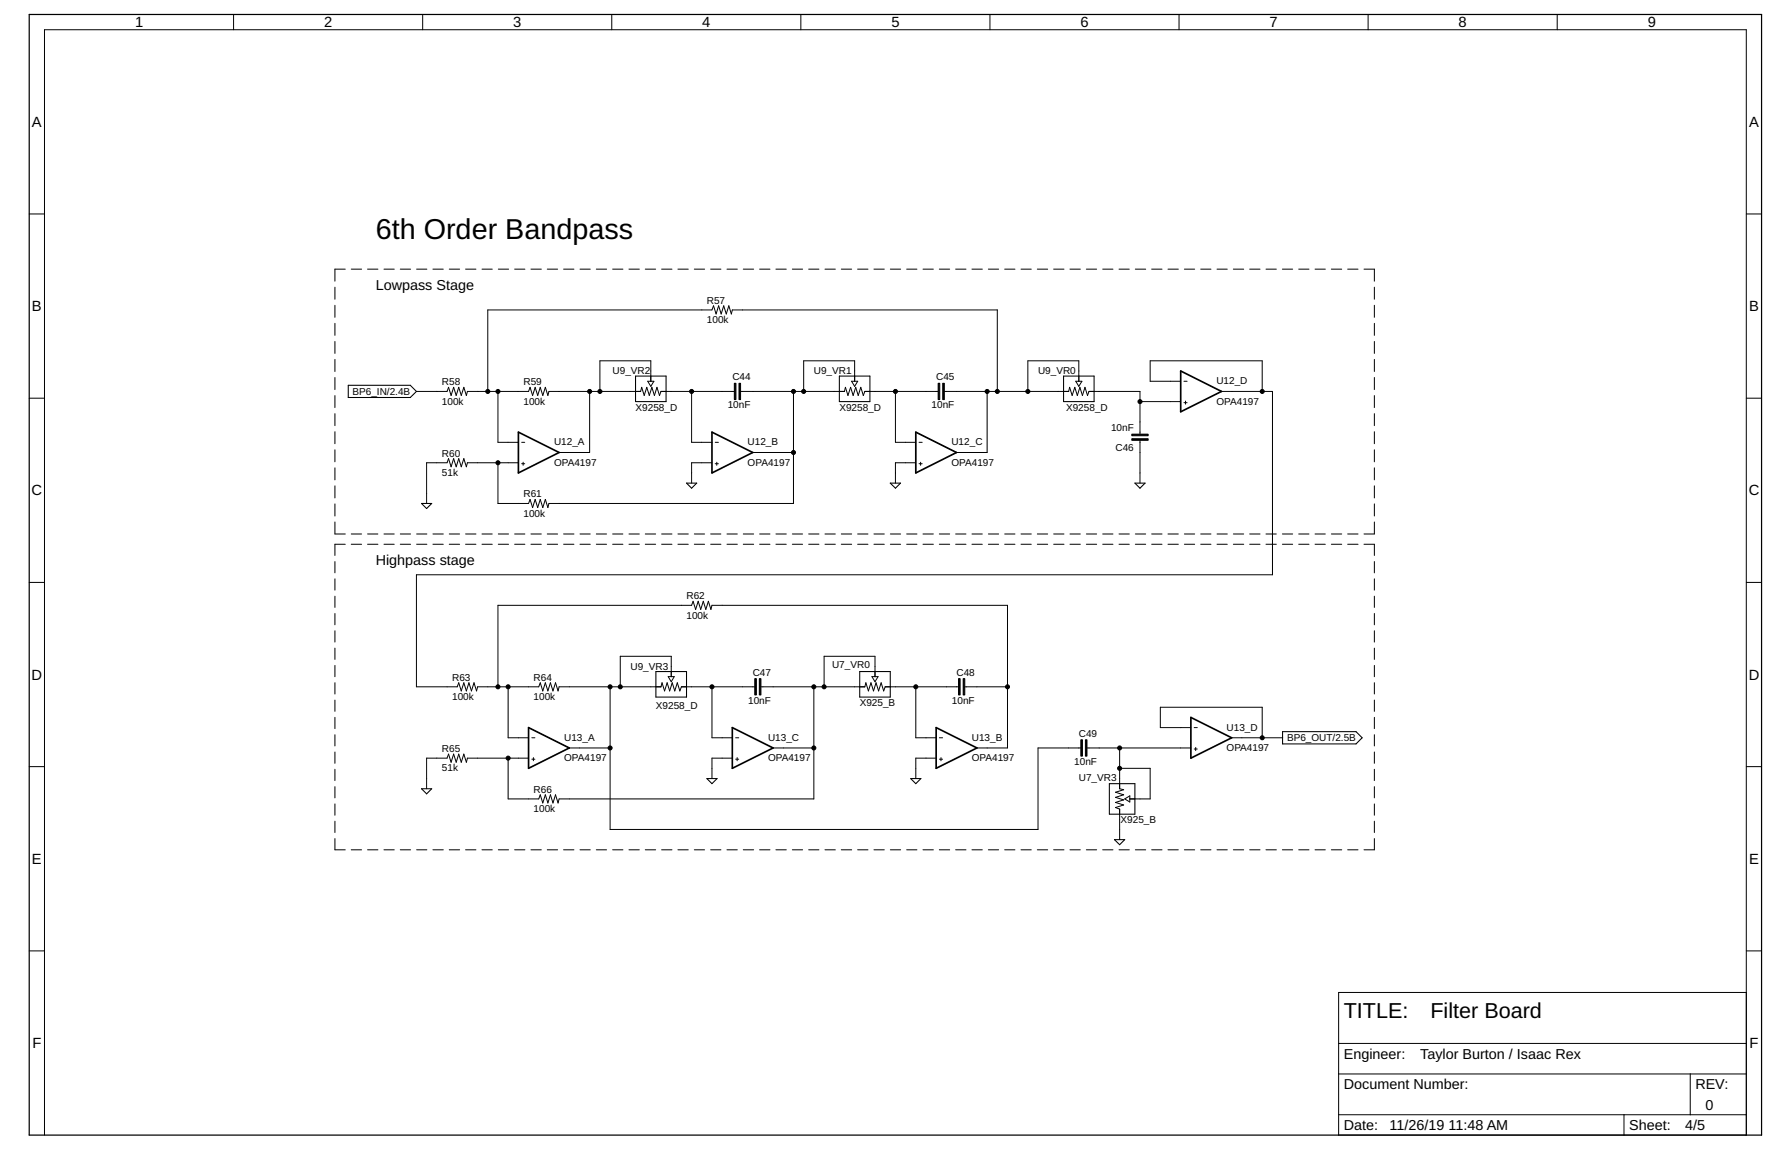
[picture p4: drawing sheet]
<svg xmlns="http://www.w3.org/2000/svg" width="432mm" height="279mm" viewBox="0 0 432 279" stroke-linecap="round" stroke-linejoin="round" font-family="sans-serif">
<g fill="none" stroke="#000" stroke-width=".24">
<path d="M56.3 3.5v3.7M102 3.5v3.7M147.6 3.5v3.7M193.2 3.5v3.7M238.8 3.5v3.7M284.4 3.5v3.7M330 3.5v3.7M375.6 3.5v3.7M7 51.6h3.7M421.3 51.6h3.6M80.8 69.3v2.9M80.8 73.7v2.9"/>
<path d="M80.8 78v2.9M83.3 64.9h-2.5v2.9M84.7 64.9h2.5M88.7 64.9h2.5M92.6 64.9h2.5M96.6 64.9h2.4M100.5 64.9h2.5M104.4 64.9h2.5M108.4 64.9h2.5M112.3 64.9h2.5M116.3 64.9h2.4M120.2 64.9h2.5"/>
<path d="M124.1 64.9h2.5M128.1 64.9h2.5M132 64.9h2.5M136 64.9h2.5M139.9 64.9h2.5M143.8 64.9h2.5M147.8 64.9h2.5M151.7 64.9h2.5M155.7 64.9h2.5M159.6 64.9h2.5M163.5 64.9h2.5M167.5 64.9h2.5"/>
<path d="M171.4 64.9h2.5M175.4 64.9h2.5M179.3 64.9h2.5M183.2 64.9h2.5M187.2 64.9h2.5M191.1 64.9h2.5M195.1 64.9h2.4M199 64.9h2.5M202.9 64.9h2.5M206.9 64.9h2.5M210.8 64.9h2.5M214.8 64.9h2.5"/>
<path d="M218.7 64.9h2.5M222.7 64.9h2.4M226.6 64.9h2.5M230.5 64.9h2.5M234.5 64.9h2.5M238.4 64.9h2.5M242.4 64.9h2.4M246.3 64.9h2.5M250.2 64.9h2.5M254.2 64.9h2.5M258.1 64.9h2.5M262.1 64.9h2.4"/>
<path d="M266 64.9h2.5M269.9 64.9h2.5M273.9 64.9h2.5M277.8 64.9h2.5M281.7 64.9h2.5M285.7 64.9h2.5M289.6 64.9h2.5M293.6 64.9h2.5M297.5 64.9h2.5M301.5 64.9h2.5M305.4 64.9h2.5M309.4 64.9h2.4"/>
<path d="M313.3 64.9h2.5M317.2 64.9h2.5M321.2 64.9h2.5M325.1 64.9h2.5M329 64.9h2.5v2.9M331.5 69.3v2.9M331.5 73.7v2.9M331.5 78v2.9M7 96.1h3.7M80.8 82.4v2.9M80.8 86.7v2.9M80.8 91.1v2.9"/>
<path d="M80.8 95.4v2.9M80.8 99.8v2.9M100.5 94.4h7.3l.4-.9 .6 1.9 .6-1.9 .6 1.9 .7-1.9 .6 1.9 .6-1.9 .6 1.9 .3-1h14.7l.4-.9 .6 1.9 .6-1.9 .6 1.9 .6-1.9 .6 1.9 .7-1.9 .6 1.9 .2-1h22.1l.3-.9 .6 1.9 .6-1.9 .6 1.9 .6-1.9 .7 1.9 .6-1.9 .6 1.9 .3-1h17.8M117.7 94.4v-19.6h54l.4-1 .6 2 .7-2 .6 2 .6-2 .6 2 .6-2 .6 2 .3-1h63.9v19.6M120.1 94.4v12.3h5M142.2 94.4v14.8h-7.3M156.3 92h1.4l-.7 1.2zM157 92v-4.9h-12.3v7.3M166.8 94.4v12.3h4.9M178.6 94.4h25.1l.2-.9 .7 1.9 .6-1.9 .6 1.9 .6-1.9 .6 1.9 .6-1.9 .7 1.9 .3-1h17.7M191.4 94.4v27.1h-59l-.2 1-.6-2-.7 2-.6-2-.6 2-.6-2-.6 2-.6-2-.4 1h-7.4v-9.8M205.4 92h1.5l-.7 1.2z"/>
<path d="M206.2 92v-4.9h-12.3v7.3M216 94.4v12.3h4.9M227.8 94.4h30l.2-.9 .6 1.9 .7-1.9 .6 1.9 .6-1.9 .6 1.9 .6-1.9 .6 1.9 .4-1h12.3v10.4M238.1 94.4v14.8h-7.4M259.5 92h1.5l-.8 1.2zM260.2 92v-4.9h-12.3v7.3M275 96.9h9.8M284.8 92h-7.3v-4.9h27v7.3M285.6 92h.8M285.6 97.2h.8M286 96.8v.7M294.7 94.4h12.3v44.3h-206.5v27h9.8l.4-1 .6 2 .6-2 .6 2 .6-2 .6 2 .6-2 .7 2 .2-1h14.8l.3-1 .6 2 .7-2 .6 2 .6-2 .6 2 .6-2 .6 2 .3-1h24.5l.3-1 .6 2 .6-2 .6 2 .7-2 .6 2 .6-2 .6 2 .4-1h17.7"/>
<path d="M331.5 82.4v2.9M331.5 86.7v2.9M331.5 91.1v2.9M331.5 95.4v2.9M331.5 99.8v2.9M421.3 96.1h3.6M80.8 104.2v2.9M80.8 108.5v2.9M80.8 112.9v2.9M80.8 117.2v2.9M125.1 111.7h-12.3l-.3 .9-.6-1.9-.6 1.9-.6-1.9-.7 1.9-.6-1.9-.6 1.9-.6-1.9-.4 1h-4.9v9.8M125.8 106.7h.8"/>
<path d="M125.8 111.9h.8M126.2 111.5v.8M171.7 111.7h-4.9v4.9M172.5 106.7h.8M172.5 111.9h.8M172.9 111.5v.8M181.6 109.2h9.8M220.9 111.7h-4.9v4.9M221.7 106.7h.8M221.7 111.9h.8M222.1 111.5v.8M275 106.2v10.4"/>
<path d="M331.5 104.2v2.9M331.5 108.5v2.9M331.5 112.9v2.9M331.5 117.2v2.9M80.8 121.6v2.9M80.8 125.9v2.9h2.5M80.8 135.5v2.7M80.8 139.7v2.7M83.3 131.3h-2.5v2.7M84.7 128.8h2.5M84.7 131.3h2.5M88.7 128.8h2.5"/>
<path d="M88.7 131.3h2.5M92.6 128.8h2.5M92.6 131.3h2.5M96.6 128.8h2.4M96.6 131.3h2.4M100.5 128.8h2.5M100.5 131.3h2.5M104.4 128.8h2.5M104.4 131.3h2.5M108.4 128.8h2.5M108.4 131.3h2.5M112.3 128.8h2.5"/>
<path d="M112.3 131.3h2.5M116.3 128.8h2.4M116.3 131.3h2.4M120.2 128.8h2.5M120.2 131.3h2.5M124.1 128.8h2.5M124.1 131.3h2.5M128.1 128.8h2.5M128.1 131.3h2.5M132 128.8h2.5M132 131.3h2.5M136 128.8h2.5"/>
<path d="M136 131.3h2.5M139.9 128.8h2.5M139.9 131.3h2.5M143.8 128.8h2.5M143.8 131.3h2.5M147.8 128.8h2.5M147.8 131.3h2.5M151.7 128.8h2.5M151.7 131.3h2.5M155.7 128.8h2.5M155.7 131.3h2.5M159.6 128.8h2.5"/>
<path d="M159.6 131.3h2.5M163.5 128.8h2.5M163.5 131.3h2.5M167.5 128.8h2.5M167.5 131.3h2.5M171.4 128.8h2.5M171.4 131.3h2.5M175.4 128.8h2.5M175.4 131.3h2.5M179.3 128.8h2.5M179.3 131.3h2.5M183.2 128.8h2.5"/>
<path d="M183.2 131.3h2.5M187.2 128.8h2.5M187.2 131.3h2.5M191.1 128.8h2.5M191.1 131.3h2.5M195.1 128.8h2.4M195.1 131.3h2.4M199 128.8h2.5M199 131.3h2.5M202.9 128.8h2.5M202.9 131.3h2.5M206.9 128.8h2.5"/>
<path d="M206.9 131.3h2.5M210.8 128.8h2.5M210.8 131.3h2.5M214.8 128.8h2.5M214.8 131.3h2.5M218.7 128.8h2.5M218.7 131.3h2.5M222.7 128.8h2.4M222.7 131.3h2.4M226.6 128.8h2.5M226.6 131.3h2.5M230.5 128.8h2.5"/>
<path d="M230.5 131.3h2.5M234.5 128.8h2.5M234.5 131.3h2.5M238.4 128.8h2.5M238.4 131.3h2.5M242.4 128.8h2.4M242.4 131.3h2.4M246.3 128.8h2.5M246.3 131.3h2.5M250.2 128.8h2.5M250.2 131.3h2.5M254.2 128.8h2.5"/>
<path d="M254.2 131.3h2.5M258.1 128.8h2.5M258.1 131.3h2.5M262.1 128.8h2.4M262.1 131.3h2.4M266 128.8h2.5M266 131.3h2.5M269.9 128.8h2.5M269.9 131.3h2.5M273.9 128.8h2.5M273.9 131.3h2.5M277.8 128.8h2.5"/>
<path d="M277.8 131.3h2.5M281.7 128.8h2.5M281.7 131.3h2.5M285.7 128.8h2.5M285.7 131.3h2.5M289.6 128.8h2.5M289.6 131.3h2.5M293.6 128.8h2.5M293.6 131.3h2.5M297.5 128.8h2.5M297.5 131.3h2.5M301.5 128.8h2.5"/>
<path d="M301.5 131.3h2.5M305.4 128.8h2.5M305.4 131.3h2.5M309.4 128.8h2.4M309.4 131.3h2.4M313.3 128.8h2.5M313.3 131.3h2.5M317.2 128.8h2.5M317.2 131.3h2.5M321.2 128.8h2.5M321.2 131.3h2.5M325.1 128.8h2.5"/>
<path d="M325.1 131.3h2.5M329 131.3h2.5v2.7M331.5 125.9v2.9h-2.5M331.5 121.6v2.9M331.5 135.5v2.7M331.5 139.7v2.7M7 140.5h3.7M80.8 143.8v2.8M80.8 148v2.7M80.8 152.2v2.7M80.8 156.4v2.7M331.5 143.8v2.8"/>
<path d="M331.5 148v2.7M331.5 152.2v2.7M331.5 156.4v2.7M421.3 140.5h3.6M80.8 160.5v2.8M80.8 164.7v2.7M80.8 168.9v2.7M80.8 173.1v2.7M80.8 177.3v2.7M120.1 165.7v-19.7h46.7l.4-.9 .6 1.9 .6-1.9 .6 1.9 .7-1.9 .6 1.9 .6-1.9 .6 1.9 .2-1h71.3v34.5h-7.3M122.6 165.7v12.3h4.9M128.3 178h.7"/>
<path d="M147.2 165.7v34.4h103.2v-19.6h10.3M161.2 163.3h1.4l-.7 1.2zM161.9 163.3v-5h-12.3v7.4M171.7 165.7v12.3h5M177.5 178h.7M183.6 165.7h25l.3-1 .6 2 .6-2 .6 2 .6-2 .6 2 .7-2 .6 2 .3-1h17.7M196.3 165.7v27.1h-61.4l-.3 .9-.6-1.9-.6 1.9-.6-1.9-.6 1.9-.6-1.9-.7 1.9-.6-1.9-.3 1h-7.4v-9.9M210.3 163.3h1.5l-.7 1.2zM211.1 163.3v-5h-12.3v7.4M220.9 165.7v12.3h4.9M226.6 178h.8M232.7 165.7h10.3"/>
<path d="M287.3 175.6h-7.4v-5h24.6v7.4M288.1 175.6h.7M297.1 178h12.3M331.5 160.5v2.8M331.5 164.7v2.7M331.5 168.9v2.7M331.5 173.1v2.7M331.5 177.3v2.7M7 185h3.7M80.8 181.4v2.8M80.8 185.6v2.7M80.8 189.8v2.7"/>
<path d="M80.8 194v2.7M80.8 198.1v2.8M127.5 182.9h-14.7l-.3 1-.6-2-.6 2-.6-2-.7 2-.6-2-.6 2-.6-2-.4 1h-4.9v7.4M128.3 183.2h.7M128.7 182.8v.8M137.3 180.5h9.9M176.7 182.9h-5v5M177.5 183.2h.7M177.8 182.8v.8M186.5 180.5h9.8M225.8 182.9h-4.9v5M226.6 183.2h.8"/>
<path d="M227 182.8v.8M262.2 180.5h25.1M270.1 185.4h7.4v7.4h-5M270.1 180.5v9.8l1 .2-2 .7 2 .6-2 .6 2 .6-2 .6 2 .6-2 .6 1 .4v7.4M271.3 192.8l1.2-.8v1.5zM288.1 180.7h.7M288.4 180.3v.8M331.5 181.4v2.8M331.5 185.6v2.7M331.5 189.8v2.7M331.5 194v2.7M331.5 198.1v2.8"/>
<path d="M421.3 185h3.6M80.8 202.3v2.7h2.5M84.7 205h2.5M88.7 205h2.5M92.6 205h2.5M96.6 205h2.4M100.5 205h2.5M104.4 205h2.5M108.4 205h2.5M112.3 205h2.5M116.3 205h2.4M120.2 205h2.5"/>
<path d="M124.1 205h2.5M128.1 205h2.5M132 205h2.5M136 205h2.5M139.9 205h2.5M143.8 205h2.5M147.8 205h2.5M151.7 205h2.5M155.7 205h2.5M159.6 205h2.5M163.5 205h2.5M167.5 205h2.5"/>
<path d="M171.4 205h2.5M175.4 205h2.5M179.3 205h2.5M183.2 205h2.5M187.2 205h2.5M191.1 205h2.5M195.1 205h2.4M199 205h2.5M202.9 205h2.5M206.9 205h2.5M210.8 205h2.5M214.8 205h2.5"/>
<path d="M218.7 205h2.5M222.7 205h2.4M226.6 205h2.5M230.5 205h2.5M234.5 205h2.5M238.4 205h2.5M242.4 205h2.4M246.3 205h2.5M250.2 205h2.5M254.2 205h2.5M258.1 205h2.5M262.1 205h2.4"/>
<path d="M266 205h2.5M269.9 205h2.5M273.9 205h2.5M277.8 205h2.5M281.7 205h2.5M285.7 205h2.5M289.6 205h2.5M293.6 205h2.5M297.5 205h2.5M301.5 205h2.5M305.4 205h2.5M309.4 205h2.4"/>
<path d="M313.3 205h2.5M317.2 205h2.5M321.2 205h2.5M325.1 205h2.5M331.5 202.3v2.7h-2.5M7 229.4h3.7M421.3 239.5h-98.4v34.4h98.4v-266.7h-410.6v266.7M421.3 229.4h3.6M322.9 259.1h98.4M322.9 251.8h98.4M407.7 259.1v9.9M322.9 269h98.4"/>
<path d="M391.8 269v4.9"/>
</g>
<g fill="none" stroke="#000" stroke-width=".25">
<path d="M84 93h15l1.5 1.4-1.5 1.5h-15zM153.3 90.7h7.4v6.2h-7.4zM202.5 90.7h7.3v6.2h-7.3zM256.6 90.7h7.3v6.2h-7.3zM165.6 116.6h2.5l-1.3 1.2zM214.8 116.6h2.4l-1.2 1.2zM273.8 116.6h2.4l-1.2 1.2zM101.7 121.5h2.4l-1.2 1.2zM158.2 162h7.4v6.2h-7.4zM207.4 162h7.4v6.2h-7.4zM309.4 176.5h17.7l1.5 1.5-1.5 1.5h-17.7zM101.7 190.3h2.4l-1.2 1.2z"/>
<path d="M170.5 187.9h2.5l-1.3 1.2zM219.7 187.9h2.4l-1.2 1.2zM267.6 189.1h6.2v7.3h-6.2zM268.8 202.6h2.5l-1.2 1.2z"/>
</g>
<path d="M284.8 89.5l9.9 4.9-9.9 5zM125.1 104.3l9.8 4.9-9.8 4.9zM171.7 104.3l9.9 4.9-9.9 4.9zM220.9 104.3l9.8 4.9-9.8 4.9zM127.5 175.6l9.8 4.9-9.8 4.9zM176.7 175.6l9.8 4.9-9.8 4.9zM225.8 175.6l9.9 4.9-9.9 4.9zM287.3 173.1l9.8 4.9-9.8 4.9z" fill="none" stroke="#000" stroke-width=".4"/>
<path d="M177.1 92.5h.4v3.9h-.4zM178.3 92.5h.3v3.9h-.3zM226.3 92.5h.4v3.9h-.4zM227.4 92.5h.4v3.9h-.4zM273 104.8h4v.3h-4zM273 105.9h4v.3h-4zM182.1 163.7h.4v4h-.4zM183.2 163.7h.4v4h-.4zM231.2 163.7h.4v4h-.4zM232.3 163.7h.4v4h-.4zM260.7 178.5h.4v3.9h-.4zM261.8 178.5h.4v3.9h-.4z" fill="#000" stroke="#000" stroke-width=".24"/>
<path d="M7 3.5h417.9v270.4h-417.9z" fill="none" stroke="#000" stroke-width=".3"/>
<g fill="#000" stroke="#000" stroke-width=".24">
<circle cx="117.7" cy="94.4" r=".49"/>
<circle cx="120.1" cy="94.4" r=".49"/>
<circle cx="142.2" cy="94.4" r=".49"/>
<circle cx="144.7" cy="94.4" r=".49"/>
<circle cx="166.8" cy="94.4" r=".49"/>
<circle cx="191.4" cy="94.4" r=".49"/>
<circle cx="193.9" cy="94.4" r=".49"/>
<circle cx="216" cy="94.4" r=".49"/>
<circle cx="238.1" cy="94.4" r=".49"/>
<circle cx="240.6" cy="94.4" r=".49"/>
<circle cx="247.9" cy="94.4" r=".49"/>
<circle cx="275" cy="96.9" r=".49"/>
<circle cx="304.5" cy="94.4" r=".49"/>
<circle cx="120.1" cy="111.7" r=".49"/>
<circle cx="191.4" cy="109.2" r=".49"/>
<circle cx="120.1" cy="165.7" r=".49"/>
<circle cx="122.6" cy="165.7" r=".49"/>
<circle cx="147.2" cy="165.7" r=".49"/>
<circle cx="149.6" cy="165.7" r=".49"/>
<circle cx="171.7" cy="165.7" r=".49"/>
<circle cx="196.3" cy="165.7" r=".49"/>
<circle cx="198.8" cy="165.7" r=".49"/>
<circle cx="220.9" cy="165.7" r=".49"/>
<circle cx="243" cy="165.7" r=".49"/>
<circle cx="304.5" cy="178" r=".49"/>
<circle cx="122.6" cy="182.9" r=".49"/>
<circle cx="147.2" cy="180.5" r=".49"/>
<circle cx="196.3" cy="180.5" r=".49"/>
<circle cx="270.1" cy="185.4" r=".49"/>
<circle cx="270.1" cy="180.5" r=".49"/>
</g>
<text font-size="6.9" x="90.6" y="57.6">6th Order Bandpass</text>
<g font-size="5.2">
<text x="324.2" y="245.6">TITLE:</text>
<text x="345.1" y="245.6">Filter Board</text>
</g>
<g font-size="3.6">
<text x="32.6" y="6.6">1</text>
<text x="78.2" y="6.6">2</text>
<text x="123.8" y="6.6">3</text>
<text x="169.4" y="6.6">4</text>
<text x="215" y="6.6">5</text>
<text x="260.6" y="6.6">6</text>
<text x="306.2" y="6.6">7</text>
<text x="351.9" y="6.6">8</text>
<text x="397.5" y="6.6">9</text>
<text x="7.7" y="30.7">A</text>
<text x="421.9" y="30.7">A</text>
<text x="7.7" y="75.1">B</text>
<text x="421.9" y="75.1">B</text>
<text x="7.6" y="119.6">C</text>
<text x="421.8" y="119.6">C</text>
<text x="7.6" y="164">D</text>
<text x="421.8" y="164">D</text>
<text x="7.7" y="208.5">E</text>
<text x="421.9" y="208.5">E</text>
<text x="7.8" y="252.9">F</text>
<text x="422" y="252.9">F</text>
</g>
<g font-size="3.5">
<text x="90.6" y="69.9">Lowpass Stage</text>
<text x="90.6" y="136.2">Highpass stage</text>
<text x="324.2" y="255.4">Engineer:</text>
<text x="342.6" y="255.4">Taylor Burton / Isaac Rex</text>
<text x="324.2" y="262.8">Document Number:</text>
<text x="409" y="262.8">REV:</text>
<text x="411.4" y="267.7">0</text>
<text x="324.2" y="272.6">Date:</text>
<text x="335.2" y="272.6">11/26/19</text>
<text x="349.4" y="272.6">11:48 AM</text>
<text x="393" y="272.6">Sheet:</text>
<text x="406.5" y="272.6">4/5</text>
</g>
<g font-size="2.4">
<text x="170.5" y="78">100k</text>
<text x="170.5" y="73.3">R57</text>
<text x="85" y="95.3">BP6_IN/2.4B</text>
<text x="106.6" y="93">R58</text>
<text x="126.3" y="93">R59</text>
<text x="147.8" y="90.3">U9_VR2</text>
<text x="176.7" y="91.7">C44</text>
<text x="196.3" y="90.3">U9_VR1</text>
<text x="225.8" y="91.7">C45</text>
<text x="250.4" y="90.3">U9_VR0</text>
<text x="293.4" y="92.7">U12_D</text>
<text x="106.6" y="97.6">100k</text>
<text x="126.3" y="97.6">100k</text>
<text x="153.3" y="99.1">X9258_D</text>
<text x="175.6" y="98.5">10nF</text>
<text x="202.5" y="99.1">X9258_D</text>
<text x="224.7" y="98.5">10nF</text>
<text x="257.2" y="99.1">X9258_D</text>
<text x="293.4" y="97.6">OPA4197</text>
<text x="133.6" y="107.5">U12_A</text>
<text x="180.4" y="107.5">U12_B</text>
<text x="229.5" y="107.5">U12_C</text>
<text x="268" y="103.9">10nF</text>
<text x="106.6" y="110.2">R60</text>
<text x="133.6" y="112.4">OPA4197</text>
<text x="180.4" y="112.4">OPA4197</text>
<text x="229.5" y="112.4">OPA4197</text>
<text x="269.1" y="108.8">C46</text>
<text x="106.6" y="114.8">51k</text>
<text x="126.3" y="124.7">100k</text>
<text x="126.3" y="120">R61</text>
<text x="165.6" y="149.3">100k</text>
<text x="165.6" y="144.6">R62</text>
<text x="152.1" y="161.5">U9_VR3</text>
<text x="200.7" y="161.2">U7_VR0</text>
<text x="109.1" y="164.3">R63</text>
<text x="128.7" y="164.3">R64</text>
<text x="181.6" y="163">C47</text>
<text x="230.7" y="163">C48</text>
<text x="109.1" y="168.9">100k</text>
<text x="128.7" y="168.9">100k</text>
<text x="158.2" y="171">X9258_D</text>
<text x="180.5" y="169.8">10nF</text>
<text x="207.4" y="170.4">X925_B</text>
<text x="229.6" y="169.8">10nF</text>
<text x="136.1" y="178.7">U13_A</text>
<text x="185.3" y="178.7">U13_C</text>
<text x="234.4" y="178.7">U13_B</text>
<text x="260.2" y="177.8">C49</text>
<text x="295.9" y="176.3">U13_D</text>
<text x="310.5" y="178.9">BP6_OUT/2.5B</text>
<text x="106.6" y="181.5">R65</text>
<text x="136.1" y="183.7">OPA4197</text>
<text x="185.3" y="183.7">OPA4197</text>
<text x="234.4" y="183.7">OPA4197</text>
<text x="259.1" y="184.5">10nF</text>
<text x="295.9" y="181.2">OPA4197</text>
<text x="106.6" y="186.1">51k</text>
<text x="128.7" y="191.3">R66</text>
<text x="260.2" y="188.3">U7_VR3</text>
<text x="128.7" y="196">100k</text>
<text x="270.3" y="198.7">X925_B</text>
</g>
</svg>
